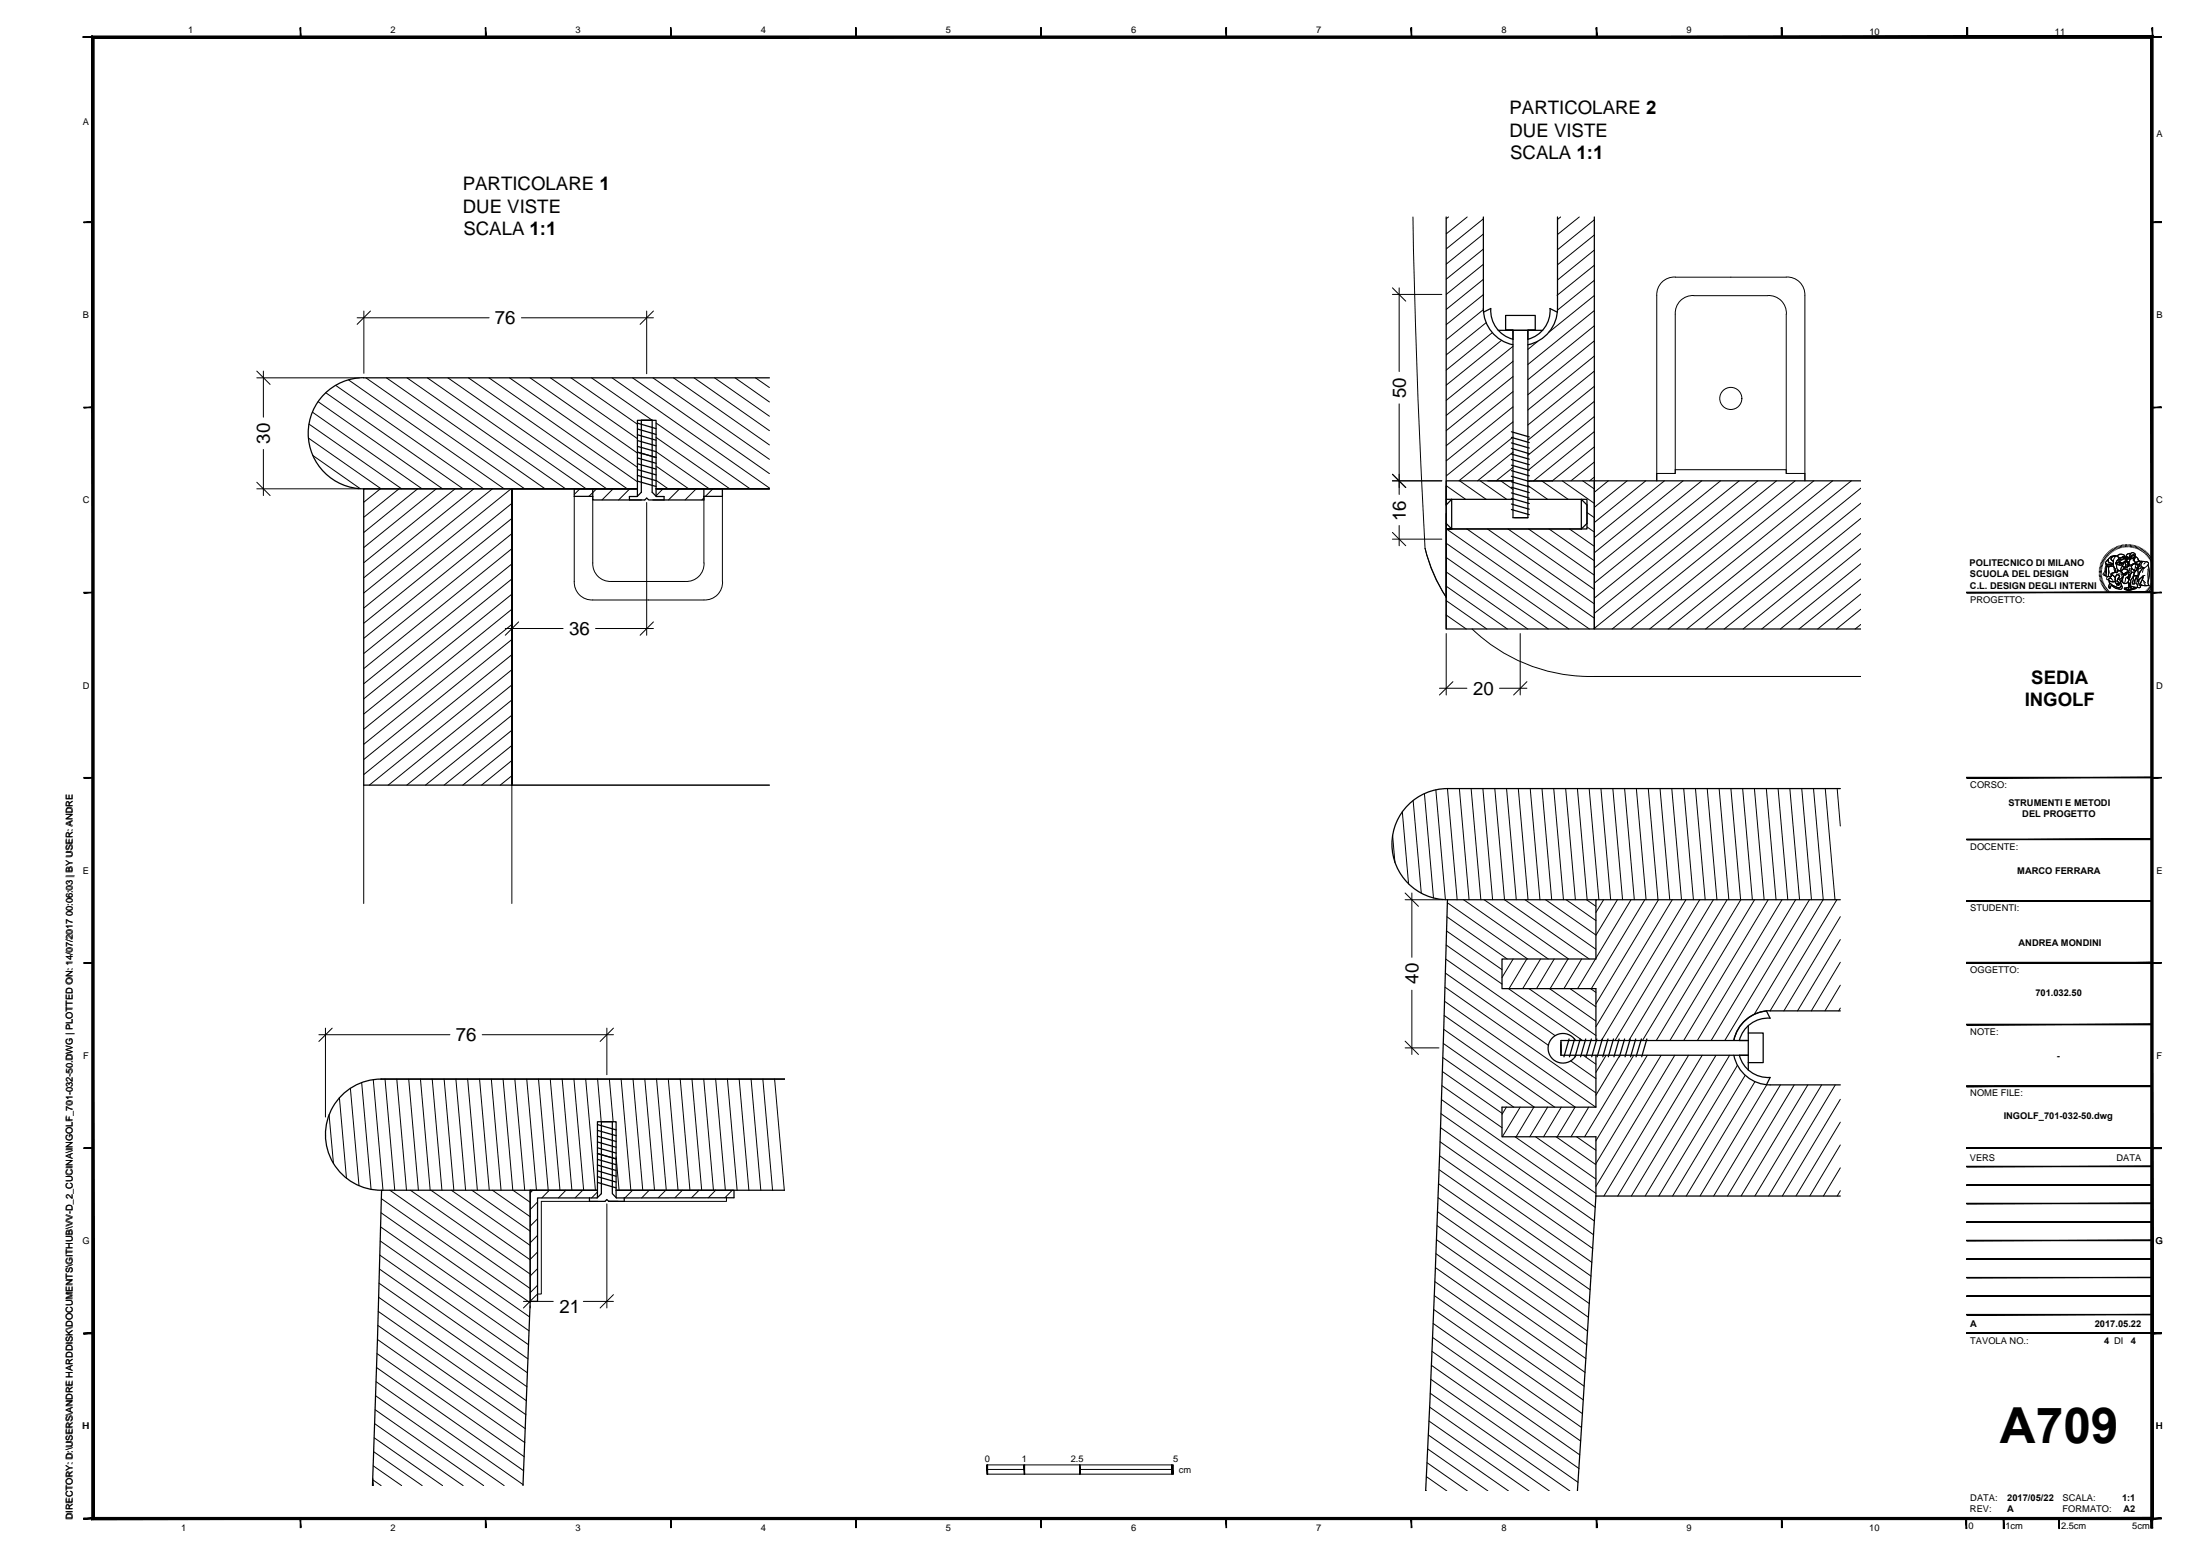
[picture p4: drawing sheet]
<svg xmlns="http://www.w3.org/2000/svg" width="594mm" height="420mm" viewBox="0 0 594 420" stroke-linecap="round" stroke-linejoin="round" font-family="sans-serif">
<!-- layer: IF-FURN -->
<g fill="none" stroke="#000" stroke-width=".34">
<path d="M390.5 58.6v111.2M400.6 58.6v24.7a10 10 0 0 0 8 9.8M420.6 58.6v24.7a10 10 0 0 1-8 9.8M430.5 58.6v71.2M400.6 84.3l2-1a8 8 0 0 0 6 8.3M404.6 89.2h4M406.6 89.2v-4h8v4h-8h2M406.6 89.2h8h-2v50.6h-4v-50.6zM408.6 89.2v2.5M416.6 89.2h-4v2.5M420.5 84.3l-1.9-1a8 8 0 0 1-6 8.3M172.1 117.4l5.1 1.5"/>
<path d="M172.1 119l5.1 1.4M172.1 115.8l5.1 1.5M172.1 114.3l5.1 1.4M173.2 113.5h2.9v19.4l1.1 1.2h2.1v.9h-4.1l-.6-.5-.5 .5h-4.1v-.9h2l1.2-1.2zM207.8 102h-109.6a15 15 0 0 0-15 15 15 15 0 0 0 15 15h73.9M408.1 118.1l4.9 1.4M408.1 119.6l4.9 1.4M408.1 116.6l4.9 1.4M138.2 132v80M160.1 134v1h13.1M160.1 132v2M172.1 132h-17v2h5"/>
<path d="M172.1 132h-73.9v80h40M172.1 134v-20.5h5.1v20.5M172.1 129.9l5.1 1.5M172.1 125.2l5.1 1.5M172.1 122.1l5.1 1.4M172.1 128.4l5.1 1.4M172.1 126.8l5.1 1.4M172.1 123.7l5.1 1.4M172.1 120.5l5.1 1.5M177.2 132h30.6M190.1 132v3h-13.8M195.1 132v2h-5"/>
<path d="M390.5 134.8h1.5M408.1 134.6l4.9 1.4M408.1 136.1l4.9 1.4M408.1 137.6l4.9 1.4M408.1 130.1l4.9 1.4M408.1 133.1l4.9 1.4M408.1 131.6l4.9 1.4M408.1 124.1l4.9 1.4M408.1 125.6l4.9 1.4M408.1 127.1l4.9 1.4M408.1 128.6l4.9 1.4M408.1 122.6l4.9 1.4"/>
<path d="M408.1 121.1l4.9 1.4M408.6 129.8h-18.1v31.5M427 134.8h1.5v8h-37.9h1.4M430.5 129.8v40h-40v-31.1M430.5 129.8l-17.9 .1M502.5 129.8h-72v40h72M138.2 212v-80v80M497 212.9h-106.1a15 15 0 0 0-15 15 15 15 0 0 0 15 15.1M390.9 243l-2.1 67.7-2.7 67.8-1.1 24.1M390.9 243h40.1M497 243h-66v16h-25.4v8h25.4v14M472.1 278.9h4v8h-4"/>
<path d="M472.1 276.9v12.1M477 273l1 2M478 273h19M478 274.9a8 8 0 0 0-8.3 6M478 272.9a10 10 0 0 0-9.8 8 10 10 0 0 1 8.9-7.9M211.9 291.4h-109a15 15 0 0 0-15 15.1 15 15 0 0 0 15.2 14.9M421.5 282.1v2M423.7 280.5l-1.4 4.9M425.2 280.5l-1.4 4.9M425.4 280.9a4 4 0 0 0-6.1-.8 4 4 0 0 0 .3 6.1 4 4 0 0 0 6-1.3M426.7 280.5l-1.4 4.9M428.2 280.5l-1.4 4.9"/>
<path d="M429.7 280.5l-1.4 4.9M431 284.9v14.1h-25.4v8h25.4v16M431.2 280.5l-1.4 4.9M432.7 280.5l-1.4 4.9M434.2 280.5l-1.4 4.9M435.7 280.5l-1.4 4.9M437.2 280.5l-1.4 4.9M438.7 280.5l-1.4 4.9M440.2 280.5l-1.4 4.9M441.7 280.5l-1.4 4.9M443.2 280.5l-1.4 4.9M444.7 280.5l-1.4 4.9"/>
<path d="M468.2 284.9a10 10 0 0 0 9.8 8M469.7 284.9a8 8 0 0 0 8.3 6M472.1 281h-50.6v3.9h50.6M478 292.9h19M478 291l-1 1.9M161.3 319.3l5.1 1.5M161.3 314.6l5.1 1.5M161.3 316.1l5.1 1.5M161.3 317.7l5.1 1.5M161.3 313.1l5.1 1.4M161.3 311.5l5.1 1.4M161.3 306.8l5.1 1.4"/>
<path d="M161.3 309.9l5.1 1.5M161.3 308.4l5.1 1.4M161.3 305.2l5.1 1.5M161.3 303.7l5.1 1.4M143.2 321.4h18.1h-58.3l-2.4 79.8M143.2 321.4v30h2v-27.9h14M143.2 321.4v30l-2 49.8M159.2 323.5h2l1.2-1.2v-19.4h3v19.4l1.1 1.2h2.1M159.2 323.5v.9h4.2l.5-.5 .5 .5M161.3 323.4v-20.5h5.1v20.5M164.4 324.4h2.5M166.4 321.4h45.5"/>
<path d="M168.6 323.5v.9h-4.2M193.2 321.4h5v2l-29.6 .1M431 323l-5 79.6M431 323h66"/>
</g>
<!-- layer: IF-DETL -->
<g fill="none" stroke="#000" stroke-width=".27">
<path d="M391.2 58.6l-.7 .5M396.2 58.6l-5.7 4.6M400.6 59.1l-10.1 8.1M421.4 58.6l-.8 .7M426.5 58.6l-5.9 4.7M430.5 59.4l-9.9 8M400.6 75.4l-10.1 8.2M400.6 71.4l-10.1 8.1M400.6 67.3l-10.1 8.1M400.6 63.2l-10.1 8.1M400.6 79.5l-10.1 8.2M430.5 79.8l-12.3 9.9"/>
<path d="M430.5 75.7l-10 8.1M430.5 71.6l-10 8.2M430.5 67.5l-9.9 8.1M430.5 63.5l-9.9 8M400.6 83.6l-10.1 8.1M401.3 87.1l-10.8 8.7M403 89.8l-12.5 10.1M405.5 91.9l-15 12.1M408.6 97.6l-18.1 14.6M408.6 93.5l-18.1 14.6M415.2 92.2l-2.6 2.2M430.5 96.1l-17.9 14.6"/>
<path d="M430.5 92l-17.9 14.6M430.5 88l-17.9 14.5M430.5 83.9l-17.9 14.5M83.3 118.3l19.6 13.7M83.4 114.5l25.1 17.5M84.4 111.3l29.6 20.7M85.9 108.5l33.6 23.5M88 106l37.1 26M90.6 104.1l40 27.9M94.1 102.6l42 29.4M98.8 102l42.9 30M104.4 102l42.8 30"/>
<path d="M109.9 102l42.8 30M115.4 102l42.9 30M120.9 102l42.9 30M126.5 102l42.9 30M132 102l40.1 28.1M137.6 102l34.5 24.2M143.1 102l29 20.3M148.6 102l23.5 16.4M154.2 102l17.9 12.6M159.7 102l16.4 11.5M165.3 102l42.5 29.8M170.8 102l37 25.9"/>
<path d="M176.3 102l31.5 22M177.2 118.1l19.9 13.9M177.2 114.2l25.4 17.8M181.9 102l25.9 18.1M187.4 102l20.4 14.3M193 102l14.8 10.4M198.5 102l9.3 6.5M204 102l3.8 2.6M408.6 118l-14.6 11.8M408.6 113.9l-18.1 14.6M408.6 109.9l-18.1 14.6M408.6 105.7l-18.1 14.7"/>
<path d="M408.6 101.7l-18.1 14.6M430.5 116.5l-16.4 13.3M430.5 112.5l-17.9 14.5M430.5 108.4l-17.9 14.5M430.5 104.3l-17.9 14.6M430.5 100.2l-17.9 14.6M84.5 123l12.8 9M102.7 132l-4.5 3.6M107.7 132l-9.5 7.7M112.8 132l-14.6 11.8M117.8 132l-19.6 15.9M122.9 132l-24.7 20"/>
<path d="M127.9 132l-29.7 24M133 132l-34.8 28.1M138 132l-39.8 32.2M138.2 140l-40 32.4M138.2 135.9l-40 32.4M156.6 132l-1.5 1.5M161.1 132l-2.1 2M165.6 132l-3 3M170.1 132l-3.1 3M177.2 129.7l3.2 2.3M177.2 125.9l8.8 6.1M177.2 122l14.3 10"/>
<path d="M179 132l-1.9 1.9M183.5 132l-3 3M188 132l-3 3M190.1 134.5l-.6 .5M192.5 132l-2 2M195.1 133.9l-.1 .1M390.5 131.1l5.3 3.7M394.2 129.8l7.1 5M399.7 129.8l7.2 5M405.3 129.8l3.3 2.4M408.6 126.2l-4.6 3.6M408.6 122.1l-9.6 7.7"/>
<path d="M412.6 131.1l5.3 3.7M416.3 129.8l7.2 5M421.9 129.8l8.6 6.1M427.4 129.8l3.1 2.2M428.5 138.4l2 1.4M430.5 128.8l-1.2 1M430.5 124.8l-6.3 5M430.5 120.7l-11.3 9.1M434.3 129.8l-3.8 3.1M439.4 129.8l-8.9 7.2M444.4 129.8l-13.9 11.3M449.5 129.8l-19 15.4"/>
<path d="M454.5 129.8l-24 19.5M459.5 129.8l-29 23.5M464.6 129.8l-34.1 27.6M469.6 129.8l-39.1 31.7M474.7 129.8l-44.2 35.8M479.7 129.8l-49.2 39.9M484.8 129.8l-49.4 40M489.8 129.8l-49.4 40M494.9 129.8l-49.4 40M499.9 129.8l-49.4 40M502.5 140l-36.9 29.8M502.5 135.9l-41.9 33.9"/>
<path d="M502.5 131.8l-47 38M138.2 156.3l-40 32.4M138.2 152.3l-40 32.4M138.2 148.2l-40 32.4M138.2 144.1l-40 32.4M390.5 158.3l16.5 11.5M390.5 154.4l22 15.4M390.5 150.5l27.6 19.3M390.5 146.7l33.1 23.1M390.5 142.8l38.7 27M396.1 142.8l34.4 24.1M401.7 142.8l28.8 20.3"/>
<path d="M407.2 142.8l23.3 16.4M412.7 142.8l17.8 12.5M418.3 142.8l12.2 8.6M423.8 142.8l6.7 4.7M428.5 142.3l2 1.4M502.5 156.3l-16.7 13.5M502.5 152.2l-21.7 17.6M502.5 148.2l-26.8 21.6M502.5 144.1l-31.8 25.7M138.2 176.8l-40 32.4M138.2 172.7l-40 32.4M138.2 168.6l-40 32.4"/>
<path d="M138.2 164.5l-40 32.4M138.2 160.4l-40 32.4M390.5 166.1l5.4 3.7M390.5 162.2l11 7.6M502.5 168.6l-1.5 1.2M502.5 164.5l-6.6 5.3M502.5 160.4l-11.6 9.4M138.2 197.2l-18.3 14.8M138.2 193.1l-23.3 18.9M138.2 189l-28.3 23M138.2 185l-33.4 27M138.2 180.8l-38.5 31.2"/>
<path d="M138.2 209.5l-3.1 2.5M138.2 205.4l-8.2 6.6M138.2 201.3l-13.2 10.7M378.7 219.2l1.7 19.5M381.6 216.1l2.2 25.1M384.6 214.3l2.5 28.2M387.7 213.3l2.6 29.7M390.9 212.9l2.6 30.1M394.1 212.9l2.6 30.1M397.3 212.9l2.6 30.1M400.4 212.9l2.7 30.1M403.6 212.9l2.7 30.1 22.8 16"/>
<path d="M406.8 212.9l2.6 30.1M410 212.9l2.6 30.1M413.2 212.9l2.6 30.1M416.4 212.9l2.6 30.1M419.6 212.9l2.6 30.1M422.8 212.9l2.6 30.1M426 212.9l2.6 30.1M429.1 212.9l2.7 30.1M432.3 212.9l2.6 30.1M435.5 212.9l2.6 30.1M438.7 212.9l2.6 30.1M441.9 212.9l2.6 30.1"/>
<path d="M445.1 212.9l2.6 30.1M448.3 212.9l2.6 30.1M451.4 212.9l2.7 30.1M454.7 212.9l2.6 30.1M457.8 212.9l2.7 30.1M461 212.9l2.6 30.1M464.2 212.9l2.7 30.1M467.4 212.9l2.6 30.1M470.6 212.9l2.6 30.1M473.8 212.9l2.6 30.1M477 212.9l2.6 30.1M480.1 212.9l2.7 30.1"/>
<path d="M483.3 212.9l2.6 30.1M486.5 212.9l2.7 30.1M489.7 212.9l2.6 30.1M492.9 212.9l2.6 30.1M496.1 212.9l.9 10.2M376 225.5l.7 7.4M390.4 259l29.5 20.7M390.5 255.2l15.1 10.5M390.6 251.4l15 10.4M390.7 247.6l16.3 11.4M390.8 243.8l21.7 15.2M395.2 243l22.9 16"/>
<path d="M400.8 243l22.8 16M408.6 259l-3 4.9M411.8 243l19.2 13.3M412.3 259l-4.8 8M416 259l-4.8 8M417.4 243l13.6 9.5M419.7 259l-4.8 8M422.9 243l8.1 5.6M423.4 259l-4.8 8M427.1 259l-4.8 8M428.4 243l2.6 1.7M430.8 259l-4.8 8"/>
<path d="M433 243l-2 3.4M436.8 243l-5.8 9.6M440.4 243l-9.4 15.7M444.2 243l-14.5 24M447.8 243l-16.8 28.1M451.6 243l-20.6 34.2M455.3 243l-22.9 38M459 243l-22.9 38M462.7 243l-22.9 38M466.4 243l-22.9 38M470.1 243l-22.8 38M473.8 243l-22.9 38"/>
<path d="M477.5 243l-22.8 38M481.2 243l-22.9 38M484.9 243l-22.8 38M488.6 243l-22.8 38M492.3 243l-18.6 30.9M496 243l-18 30M497 259.8l-7.9 13.2M497 253.7l-11.6 19.3M497 247.5l-15.3 25.5M389.9 278l29.9 21M390 274.2l35.4 24.8M390.1 270.4l40.8 28.6"/>
<path d="M390.2 266.6l40.8 28.5M390.3 262.8l27.8 19.4M407.3 267l20.1 14M412.9 267l18.1 12.6M418.4 267l12.6 8.7M424 267l7 4.9M429.5 267l1.5 1M497 272.2l-.5 .8M497 266l-4.2 7M91.7 296.4l1.9 21.8M94.6 293.9l2.3 26.3M97.7 292.3l2.5 28.9"/>
<path d="M100.8 291.5l2.6 29.9M104 291.4l2.6 30M107.1 291.4l2.7 30M110.4 291.4l2.6 30M113.5 291.4l2.7 30M116.7 291.4l2.6 30M119.9 291.4l2.7 30M123.1 291.4l2.6 30M126.3 291.4l2.6 30M129.5 291.4l2.6 30M132.7 291.4l2.6 30M135.8 291.4l2.7 30"/>
<path d="M139 291.4l2.7 30M142.2 291.4l2.7 30M145.4 291.4l2.6 30M148.6 291.4l2.6 30M151.8 291.4l2.6 30M155 291.4l2.6 30M158.2 291.4l2.6 30M161.4 291.4l.9 11.5M164.5 291.4l1.1 11.5M167.7 291.4l2.6 30M170.9 291.4l2.7 30M174.1 291.4l2.6 30"/>
<path d="M177.3 291.4l2.6 30M180.5 291.4l2.6 30M183.7 291.4l2.6 30M186.9 291.4l2.6 30M190 291.4l2.7 30M193.3 291.4l2.6 30M196.4 291.4l2.7 30M199.6 291.4l2.6 30M202.8 291.4l2.6 30M206 291.4l2.6 30M209.2 291.4l2.6 30M389.3 296.9l41.5 29.1"/>
<path d="M389.4 293.2l16.2 11.3M389.5 289.3l16.1 11.3M389.6 285.6l19.2 13.4M389.8 281.8l24.5 17.2M406.8 299l-1.2 1.9M410.5 299l-4.8 8M414.2 299l-4.8 8M417.9 299l-4.8 8M421.6 299l-4.8 8M424.1 286.5l6.9 4.8M425.3 299l-4.8 8M427.5 284.9l3.5 2.5"/>
<path d="M429 299l-4.8 8M433.7 284.9l-2.7 4.7M437.4 284.9l-6.4 10.8M441.2 284.9l-13.3 22.1M444.8 284.9l-13.8 23.2M448.6 284.9l-17.6 29.3M452.2 284.9l-21.2 35.5M456 284.9l-22.9 38.1M459.7 284.9l-22.9 38.1M463.4 284.9l-22.9 38.1M467.1 284.9l-22.9 38.1M469.1 287.7l-21.2 35.3"/>
<path d="M471.3 290.4l-19.6 32.6M473.9 292.1l-18.6 30.9M477.1 292.9l-18 30.1M480.8 292.9l-18.1 30.1M484.5 292.9l-18 30.1M488.2 292.9l-18 30.1M491.9 292.9l-18 30.1M495.6 292.9l-18 30.1M497 296.8l-15.7 26.2M88.9 301l1.1 13.2M166.4 312.4l.8 9M388.5 319.7l40.9 28.6"/>
<path d="M388.6 315.8l41 28.8M388.7 312.1l41.2 28.8M388.9 308.3l41.2 28.8M389 304.5l41.3 28.9M389.1 300.7l41.4 29M409.1 307l21.9 15.2M414.7 307l16.3 11.4M420.2 307l10.8 7.5M425.7 307l5.3 3.6M497 315.3l-4.6 7.7M497 309.2l-8.3 13.8M497 303l-12 20"/>
<path d="M102.6 338.9l40 28M102.7 335.1l40 28M102.8 331.3l40.1 28.1M102.9 327.5l40.1 28.1M103 323.7l40.2 28.1M105.3 321.4l37.9 26.5M110.8 321.4l32.4 22.6M116.4 321.4l26.8 18.8M121.9 321.4l21.3 14.9M127.4 321.4l15.8 11M133 321.4l10.2 7.1M138.5 321.4l4.7 3.3"/>
<path d="M143.8 321.4l-.6 .7M145.2 324.6l-2 2M145.2 329.1l-2 2M145.2 333.6l-2 2M145.2 338.1l-2 2M148.3 321.4l-2 2.1M152.8 321.4l-2 2.1M157.4 321.4l-2.1 2.1M161.3 321.9l-1.5 1.6M170.8 321.4l-2.1 2.1M175.3 321.4l-2 2.1M179.8 321.4l-2 2"/>
<path d="M184.3 321.4l-2.1 2M188.8 321.4l-2.1 2M193.3 321.4l-2 2M197.7 321.4l-2 2M387.8 338.5l40.4 28.4M387.9 334.8l40.6 28.3M388.1 331l40.6 28.5M388.2 327.2l40.8 28.5M388.4 323.4l40.8 28.6M497 321.5l-.9 1.5M102 357.9l39.9 27.9M102.2 354.1l39.8 27.9"/>
<path d="M102.3 350.3l39.9 27.9M102.4 346.5l39.9 28M102.5 342.7l40 28M145.2 342.6l-2 2M145.2 347l-2 2M387 357.4l40.1 28M387.2 353.6l40.1 28.1M387.3 349.8l40.2 28.2M387.5 346.1l40.3 28.2M387.6 342.3l40.4 28.3M101.4 376.9l34.7 24.3M101.6 373.1l39.7 27.8"/>
<path d="M101.7 369.3l39.7 27.8M101.8 365.5l39.8 27.9M101.9 361.7l39.8 27.9M386 379.9l32.4 22.7M386.2 376.2l37.7 26.4M386.4 372.4l39.7 27.9M386.5 368.7l39.9 27.8M386.7 364.9l39.9 28M386.8 361.1l40 28M100.7 399.2l.1 2M100.7 399.6l2.2 1.6M100.8 395.8l7.7 5.4"/>
<path d="M100.9 392l13.1 9.2M101 388.2l18.5 13M101.2 384.4l23.9 16.8M101.3 380.7l29.3 20.5M385.2 398.7l5.5 3.9M385.4 395l10.8 7.6M385.5 391.2l16.3 11.4M385.7 387.5l21.6 15.1M385.9 383.7l27 18.9M385 402.5l.2 .1"/>
</g>
<!-- layer: Layer1 -->
<g fill="none" stroke="#000" stroke-width=".27">
<path d="M381.6 58.6a2333.3 2333.3 0 0 0 3.2 89.5 45.1 45.1 0 0 0 5.7 13.2 38.8 38.8 0 0 1-5.7-13.2M447.4 79.8v50M452.4 74.8h29.9M452.4 74.8a4.8 4.8 0 0 0-5 5M457.4 79.8h20M457.4 79.8a4.8 4.8 0 0 0-5 5M477.4 79.8a4.8 4.8 0 0 1 5 5M482.4 74.8a4.8 4.8 0 0 1 5 5M487.4 79.8v50M452.4 84.8v43M482.3 84.8v43M155.1 134v23"/>
<path d="M160.1 134v18M190.1 134v18M195.1 134v23M447.4 127.8h5v-1h29.9v1M482.3 127.8h5.1M155.1 157a4.8 4.8 0 0 0 5 5h30a4.8 4.8 0 0 0 5-5M160.1 152a4.8 4.8 0 0 0 5 5h20a4.8 4.8 0 0 0 5-5M397.5 169.9a46 46 0 0 0 31 12.8h74M98.2 212v32M207.8 212h-69.6v32M161.4 324.4h-15.2v25h-1M196.2 323.4v1h-31.8"/>
<circle cx="467.4" cy="107.6" r="2.98"/>
</g>
<!-- layer: A-ELEV-MBE -->
<path d="M390.5 131.4v5l1.5-1.6M392 134.8v8M392 134.8h16.6M401.8 129.8h6.8M412.6 134.8h14.4v8M419.3 129.8l-6.7 .1M427 134.8l1.5 1.6v5l-1.5 1.4M390.5 141.4l1.5 1.4M392 142.8h35" fill="none" stroke="#000" stroke-width=".34"/>
<!-- layer: G-ANNO-LOGO -->
<g fill="none" stroke="#000" stroke-width=".27">
<path d="M566.8 153.9l.7 .1M566.8 154.3h.7M566.8 154.6h.7M566.9 153.6l.7 .1M567 153.2l.6 .2M567.1 152.9l.6 .1M567.1 152.5l.7 .2M567.2 152.2l.7 .2M567.4 151.8l.6 .3M567.5 151.5l.6 .3M567.5 155h-.7M567.5 155.3l-.7 .1"/>
<path d="M567.6 155.6l-.7 .1M567.6 156l-.6 .1M567.6 151.2l.6 .3M567.7 156.3l-.7 .1M567.8 156.6l-.7 .2M567.8 150.9l.6 .3M567.9 156.9l-.7 .2M568 150.6l.6 .4M568 157.2l-.6 .2M568.1 157.5l-.6 .3M568.2 150.3l.5 .4M568.2 157.8l-.6 .3"/>
<path d="M568.4 158.1l-.6 .3M568.4 150l.6 .4M568.5 158.4l-.5 .3M568.6 149.7l.6 .5M568.7 152.3l1.4 .3 .6-.4v.2a.3 .3 0 0 1 0 .5 .3 .3 0 0 1-.5 0h-.4a.84 .84 0 0 1-1.1-.5zM568.7 152.3l.1 .4M568.7 158.6l-.5 .4M568.9 149.5l.5 .4M568.9 152.8l-.3 .6-.1 1.2-.3 .8 .3 .1M568.9 158.9l-.5 .4M569 151.3l.3-.3v.3a.96 .96 0 0 0 1 .8l.3 .2-.5 .3-1.1-.2a.49 .49 0 0 1-.5-.4 .49 .49 0 0 1 .4-.6zM569.1 152.8l.5 .1-.2 .5-.1 2.3-.8-.3 .3-.8v-1.1z"/>
<path d="M569.1 152.8l-.3 .6v1.3l-.3 .8 .8 .2M569.1 149.2l.5 .5M569.1 159.1l-.5 .5M569.3 159.4l-.5 .5M569.4 150.9l.6-.6 1.4-.2a.94 .94 0 0 0-1.3 1l.6 .4v.7l-.5-.1a.75 .75 0 0 1-.9-.8zM569.4 156.4l.5 .6 1 .1 .3-.2M569.4 149l.4 .5M569.5 156.8l1 .3 .7-.2 .1 .6 .3 .2-.1 .2 .3-.2 .3 .4-.2-.5 .3 .3-.1-.4 .4 .1-.8-.6 .3-.7 .3 .1 .4 1a.77 .77 0 0 1 0 .9 .77 .77 0 0 1-.9 .3l-1.7-.8-.5-.6zM569.5 156.8l.1 .8a.86 .86 0 0 0 0 1.2l.3-.1-.1-.1a.56 .56 0 0 1 .5-.5 .56 .56 0 0 1 .6 .5l.7 .4a1.04 1.04 0 0 0 1.5-.2l-.2-.7M569.6 159.6l-.5 .5M569.6 152.9h.4a.48 .48 0 0 1 .8 .2l.5 1v.4l-.6 .2a.46 .46 0 0 0-.6 .1 .46 .46 0 0 0 .1 .6l-.2 .3a.48 .48 0 0 1-.6-.1 .48 .48 0 0 1 0-.5v-1.7zM569.6 152.9l-.2 .5v2.3"/>
<path d="M569.7 157.4l.8 .7 1.3 .6 .7-.1 .4-.6a.66 .66 0 0 1 0 1 .66 .66 0 0 1-.9 0l-.7-.2a1.38 1.38 0 0 0-1.3-.6l-.3 .3 .2 .2-.3 .1a.86 .86 0 0 1 0-1.2zM569.7 157.4l.8 .7 1.8 .8M569.7 148.7l.4 .6M569.8 159.9l-.5 .5M569.9 155.9a.51 .51 0 0 0-.8-.2 .51 .51 0 0 0 .1 .8 .69 .69 0 0 1 .6-.3 .69 .69 0 0 1 .6 .4l.2 .1M569.9 148.5l.5 .6M570.1 154.9l1.2-.4 .4 .1 .2-.5 .8 .1 .3 .4a.99 .99 0 0 1 .2 1.3 .99 .99 0 0 1-1.2 .4l.1-.3a.45 .45 0 0 0 .1-.7 .45 .45 0 0 0-.7 .1l-.3 .6-.7-.7-.3 .1zM570.1 155.5l.5-.1a.91 .91 0 0 1 .6 1.1l-.1 .5-.9 .1a.71 .71 0 0 1-.8-.8l.6-.1-.1-.3zM570.2 150.5a.97 .97 0 0 1 1.1-.4 .97 .97 0 0 1 .8 .8l-.2 .4a1.05 1.05 0 0 0-.4 1.4 1.11 1.11 0 0 0 .7 1.4l-.4 .1-.1 .4a.37 .37 0 0 1-.4-.2 .37 .37 0 0 1 0-.4l-.5-1-.1-1.4a.71 .71 0 0 1-.5-1.1zM570.2 148.3l.4 .6M570.4 155.2l.8 .7M570.5 155.3l-.6 .5 .1 .4"/>
<path d="M570.5 148.1l.4 .6M570.7 152.8h-1.6a.66 .66 0 0 0-.6 .3 .66 .66 0 0 0 0 .7l-.1 .5-.5 .7 .3 .3M570.9 153.2l.2 1.4M570.9 148l.3 .5M571.1 150.5l-.4 .6v1.4l.6 1.5a.37 .37 0 0 0 0 .4 .37 .37 0 0 0 .4 .2l.1-.4 .4-.1a1.02 1.02 0 0 1-.7-1.4 1.26 1.26 0 0 1 .5-1.7 .91 .91 0 0 0-.4-.8 .91 .91 0 0 0-.9-.1l-.7 .2-.6 .6-.1 .4a.96 .96 0 0 0 .9 .8l.4 .2-.5 .3-1.1-.2a.49 .49 0 0 1-.5-.4 .49 .49 0 0 1 .4-.6l.4-.4M571.2 147.8l.3 .6M571.3 154.5l-.6 .2a.46 .46 0 0 0-.6 .1 .46 .46 0 0 0 .1 .6M571.4 150.1a.99 .99 0 0 0-1.3 1l.6 .4M571.5 147.6l.3 .7M571.6 155.2a.47 .47 0 0 1 .7 .2 .47 .47 0 0 1-.2 .6l-.4 1 .8 .7-.4-.2 .1 .4-.3-.3 .1 .5-.2-.4-.3 .2 .1-.2-.4-.6 .1-1.4zM571.6 151.5l.9-.5a.61 .61 0 0 1-.7 .8l-.5 .3zM571.6 155.2a.47 .47 0 0 1 .7 .2 .47 .47 0 0 1-.2 .6l-.4 1 .8 .7-.4-.2 .1 .5-.3-.4 .1 .5-.2-.4-.3 .2 .1-.2-.4-.6v-.9z"/>
<path d="M571.6 152l.8-.3 .2 .2-.3 .1v.4l.1 .1a.58 .58 0 0 1-.8-.5zM571.6 152a.58 .58 0 0 0 .8 .5M571.8 150.2l.1-.2a1.12 1.12 0 0 1 1.9 .5l-.6-.3-.4 .5-.7-.2M571.8 150l.6-.4h.6l.7 .4a.24 .24 0 0 1 .1 .3 .24 .24 0 0 1-.2 .2l-.4-.3v.3l-.8 .2-.6-.5zM571.8 147.5l.3 .6M572.1 150.5l.6 .2 .5-.5 .4 .3-.2 .5-.4 .3-.5-.3-.5 .2zM572.2 147.4l.1 .6M572.3 154.1l.6 .2M572.3 152h.9l-.2 .1a.39 .39 0 0 1-.5 .6 .39 .39 0 0 1-.2-.7zM572.3 156.4l.4 1a.8 .8 0 0 1 0 .9 .8 .8 0 0 1-.9 .4M572.4 151.7l.2 .2M572.5 151.4l-.1 .2-1.1 .5"/>
<path d="M572.5 155l-.8 .2M572.5 147.3l.2 .7M572.6 151.1l-.4 .5M572.6 154.6l.8 .5M572.8 152a.34 .34 0 0 0-.4 .3 .34 .34 0 0 0 .3 .3 .34 .34 0 0 0 .3-.3v-.2l.2-.1-.6 .1M572.8 155.1a.71 .71 0 0 1 .1 .9 .71 .71 0 0 1-.9 .3M572.9 154.3v-.2a1.06 1.06 0 0 1 1.6-.1v.1a.25 .25 0 0 1 .1 .4 .25 .25 0 0 1-.3 0l-1 .4 .4 .4 .6-.2 .2-.5 .2-.1-.2-.6-1.1-.3-.5 .7-.2-.1v-.4l.5-.9 .2 .2h1.1l.2-.3a.25 .25 0 0 0 .3-.1 .25 .25 0 0 0-.1-.3l.7 .2-.1 .4a.82 .82 0 0 1-.1 1.1l.2 .7-.3 .4-.5 .2-.1 .5-.4 .1 .5 .1v.4l.2-.2-.1 .3a.93 .93 0 0 1-1.2 1l-.9-.7 .4-.6 .2-1.1M572.9 156.9l.8 .7M572.9 147.2l.1 .7M572.9 154.3v.1a.99 .99 0 0 1 0 1.6M573 151l.1 .1M573.1 153.8l.3-.2 .8 .2a.56 .56 0 0 1 .4 .8l-.3-.1-.5 .3a.38 .38 0 0 1-.5 .2 .38 .38 0 0 1-.2-.4 .45 .45 0 0 1 0-.8z"/>
<path d="M573.2 152.9l-.5 .6v.7M573.2 150.6l.1 .1M573.2 156.3v.9M573.2 147.1l.1 .7M573.2 150.7h.1M573.3 154.9l.7-.3a.25 .25 0 0 1 .4-.1 .25 .25 0 0 1-.1 .4l-.4 .4-.5-.1zM573.3 155.7l-.3 1-.4 .4M573.5 150.8l.8-.1a.26 .26 0 0 1 .2 .3 .26 .26 0 0 1-.4 .1zM573.5 147.1l.1 .6M573.6 150.5l-.2 .5-.4 .3-.5-.3-.5 .2M573.6 151.6l.9-.1 .4 .9a.23 .23 0 0 1 .1 .3 .23 .23 0 0 1-.3 .1 .23 .23 0 0 1-.1-.3l.2-.1-.2-.6a.45 .45 0 0 0-.7-.2 .45 .45 0 0 0 0 .7l.1 .1a.51 .51 0 0 1-.1 .8 .51 .51 0 0 1-.8-.4zM573.7 158.8l1.9-.4 1.2 .2-2 .6z"/>
<path d="M573.7 158.8l1.1 .4v.3l-1.1-.4zM573.9 151.6l.6 .1 .2 .4a.66 .66 0 0 1 0 .7 .66 .66 0 0 1-.7 .3zM573.9 147l.1 .7M574 150.6l.1-.3h.3l.4 .4-.2 .3M574 150.4l.3-.2 .4 .3 .1 .3-.3 .2-.1-.4-.4 .1zM574 156l-.3 1.6 1-.2M574 155.1v.1M574 154.7l.2 .1M574.1 155l.1 .1M574.1 154.8v.1M574.2 151.8h.1M574.3 151.8l-.3 .1"/>
<path d="M574.3 147v.7M574.3 150.7l-.8 .1h.3a.39 .39 0 0 0 .4 .3 .39 .39 0 0 0 .3-.3l-.2-.2 .1 .2M574.4 155.8l.3 .1 .1-.5 .5-.2-.5 1.3v-.4l-.3 .1zM574.4 153.1v.7M574.5 154.6l-.2 .2a.48 .48 0 0 1-.3 .4 .48 .48 0 0 1-.6-.2M574.5 151.7l.2 .2-.1 .2M574.6 151.8a.45 .45 0 0 0-.7-.2 .45 .45 0 0 0 0 .7 .48 .48 0 0 1 .1 .7 .48 .48 0 0 1-.7 0 .48 .48 0 0 1 .1-.7l.1-.6 .7-.3 .5 .3 .3 .6a.26 .26 0 0 1 0 .4 .26 .26 0 0 1-.4 0v-.1M574.6 147v.7M574.7 152.1l-.2 .1M574.7 152a.42 .42 0 0 1-.1 .6 .42 .42 0 0 1-.6-.1v-.1M574.7 152.8l-.7 .3M574.8 159.2l2-.6v.3l-2 .6z"/>
<path d="M574.8 159.2v.3M574.8 150.9l.2-.1 .1 .4-.3 .8M574.8 155.4h.1M574.8 156v.5l.2-.2M574.8 155.7v.3l.2-.3M574.9 152.4l-.1-.4a1.02 1.02 0 0 0 .1-1.2l-.6-.5a.7 .7 0 0 1 .2-.7 .7 .7 0 0 1 .8 0l-.2 .6 .1 .8h.2v-.5l.2 .3 .6-.1-.1 .6 .1 .1 .1-.2v.2a.39 .39 0 0 1 .3 .4 .39 .39 0 0 1-.2 .3l-.8 .5M574.9 150.4l.1 .4M575 147l-.1 .7M575 153.4l-.1 1.4M575 152.7l.5 .2M575.1 157.5l.2-.1 .1 1.1-.3-.6-.3 .7zM575.2 154.6l-.4 .3v.5"/>
<path d="M575.3 155.2l-.5 .2-.1 .5-.4 .1 .5 .1M575.3 153.5l-.5 .8M575.4 149.5h-.5a.67 .67 0 0 0-.7 .7M575.4 147.1l-.1 .6M575.4 149.4l.7-.1 .5 .5-.1 .9-.3 .7v-.7l.2-.5a.47 .47 0 0 0-.4-.4 .47 .47 0 0 0-.5 .4l-.1 .8h-.2l-.1-.8zM575.4 150.5l.2 .3 .6-.1M575.4 149.4l.7-.1 .5 .5-.2 1.3-.2 .3v-.7l.2-.5a.45 .45 0 0 0-.4-.4 .45 .45 0 0 0-.5 .3l-.1 .9h-.2l-.1-.8zM575.6 152.6l.1-.1a1.49 1.49 0 0 1 1.9 .2l-.1 .5a1.2 1.2 0 0 1-1.3 .9l-.6-.8zM575.6 150l.2-.1a.37 .37 0 0 1 .5 0 .37 .37 0 0 1 .1 .4l-.2 .4a.45 .45 0 0 1-.7-.1 .45 .45 0 0 1 .1-.6zM575.6 154.6l.9-.1-.7 1.5a1.5 1.5 0 0 0-.5 1.5h-.2l-.3 .5-.1-.9zM575.6 150.2l.2 .1M575.6 154.6l-.9 2.5 .2 .9-.1 .9 .3-1 .4 .9-.2-1.4-.4 .6"/>
<path d="M575.7 150.7h.1M575.7 153.6l-.3 .4 .1 .6 1.1-.3 .4-.5M575.7 147.1l-.1 .7M575.7 150.3h.1M575.8 150.6h.1M576 147.2l-.1 .6M576.1 155.6l-.2 2h.6l-.1-.8 .3-.7a.38 .38 0 0 0 .1-.5 .38 .38 0 0 0-.5-.1l-.2 .1M576.1 150.4l.2 .1M576.1 155.5h.3a.37 .37 0 0 1 .5 .1 .37 .37 0 0 1-.2 .5l-.3 .7 .1 .8h-.6zM576.1 150.5h.1M576.3 151.2l.4 .7M576.4 147.3l-.2 .6"/>
<path d="M576.4 153.7v.1M576.4 152.1l1.1-.5h.8l-.7 .9zM576.5 154.5l-.7 1.5a1.5 1.5 0 0 0-.5 1.5M576.5 150.2l.6 .4 .7 1-.6 .1a.57 .57 0 0 1-.7-.1 .57 .57 0 0 1-.1-.7zM576.5 153.7h-.3M576.6 150.2l.7 .5 .2 .6M576.6 154h-.1M576.7 147.4l-.2 .6M576.8 158.6v.3l-2 .6-1.1-.4v-.3l1.1 .4 2-.6a5.7 5.7 0 0 0-3.1 .2M577 153.6l.4-.1-.1 .8a.72 .72 0 0 1 0 .9 .72 .72 0 0 1-.8 .3h-.4l.3-1.1zM577 147.4l-.2 .7M577.1 153.3l-.1 .4"/>
<path d="M577.1 152.4h.4l.1 .3M577.2 151.1l.5 .5M577.3 155.4h-.4M577.3 156.8l-.1 .2 .3 .2M577.4 147.6l-.3 .6M577.4 153.6l-.1 1.9a2.2 2.2 0 0 0-.3 2.4l.2 .1M577.6 156.5l1.1-1-.5 1.6a1.24 1.24 0 0 0-.2 1.4l-.2 .2a.38 .38 0 0 1-.5 0 .38 .38 0 0 1 0-.5zM577.6 152.5a1.06 1.06 0 0 1 1.7-.7 .57 .57 0 0 1 .8 .1 .57 .57 0 0 1-.2 .8l-.4 .3a1.08 1.08 0 0 1-1 .5 1.08 1.08 0 0 1-.9-.8M577.6 152.7l-.4 .6a.75 .75 0 0 1-.6 .7 .75 .75 0 0 1-.8-.3l-.1-.1a.78 .78 0 0 1 .1-1 .78 .78 0 0 1 1-.1l-.1 .5a.25 .25 0 0 0 .1 .4 .25 .25 0 0 0 .3-.2l.2-.5a.93 .93 0 0 0-1.3-.4l-.5 .4 .1 .4M577.7 154.3v.6M577.7 147.7l-.3 .6M578.1 147.9l-.4 .6"/>
<path d="M578.1 153.5l-.9 .1M578.2 157.7l.5 .4M578.4 151.6h-.9l-1.1 .5M578.4 148.1l-.4 .6M578.5 156.5l.9 .9M578.6 153.5a7.5 7.5 0 0 0-1.4 3.4l1.5-1.4 .5-.1M578.6 151.6l.6 .1a.59 .59 0 0 1 .8 .1 .59 .59 0 0 1 0 .8l.2 .6a9.5 9.5 0 0 1-.1 4.4l.2 .5h-1.7a.49 .49 0 0 1-.8-.1 .49 .49 0 0 1 .3-.7l.5-1.1 .1-.7-1.5 1.4a6.5 6.5 0 0 1 1.5-3.4l.3-.1a.91 .91 0 0 1-.9-.7 .91 .91 0 0 1 .5-1.1zM578.6 151.6a.91 .91 0 0 0-.5 1.1 .91 .91 0 0 0 .9 .7M578.7 148.3l-.4 .5M578.7 155.5l-.5 1.6a1.24 1.24 0 0 0-.2 1.4 .48 .48 0 0 1-.8-.1l.4-1.9M578.8 153.5l-.3 1.1M578.9 157l.2 .7 .5 .4"/>
<path d="M579 148.5l-.4 .5M579 160l.5 .5M579.2 152.1l-.3 .2M579.2 148.7l-.4 .5M579.3 159.8l.5 .4M579.5 148.9l-.4 .5M579.5 159.5l.5 .5M579.7 159.3l.5 .4M579.8 149.1l-.5 .5M579.9 159l.6 .5M580 153.7l.1 3.3M580.1 152.6a10.2 10.2 0 0 1 0 4.9l.2 .6h-2.4"/>
<path d="M580.1 149.4l-.6 .5M580.1 158.8l.6 .4M580.3 149.6l-.5 .5M580.3 158.5l.6 .4M580.5 158.2l.6 .4M580.5 149.9l-.5 .5M580.6 157.9l.6 .4M580.7 150.2l-.5 .4M580.8 157.6l.6 .3M580.9 150.5l-.6 .4M580.9 157.4l.7 .2M581.1 157.1l.6 .2"/>
<path d="M581.1 150.8l-.6 .4M581.2 156.8l.6 .2M581.2 156.4l.7 .2M581.3 151.1l-.6 .3M581.3 156.1l.7 .2M581.4 155.8l.6 .1M581.4 155.5l.7 .1M581.4 154.9h.7M581.4 154.6h.7M581.4 151.5l-.6 .2M581.4 155.2h.7M581.6 151.8l-.7 .2"/>
<path d="M581.7 152.1l-.6 .3M581.8 152.4l-.6 .3M581.9 152.8l-.7 .2M582 153.2l-.7 .1M582 153.5l-.6 .1M582.1 153.8l-.7 .1M582.1 154.2l-.7 .1M570.1 160.1l-.5 .5M570.3 160.3l-.4 .5M570.6 160.4l-.4 .6M570.9 160.7l-.4 .5M571.1 160.8l-.3 .6"/>
<path d="M571.4 161l-.3 .5M571.7 161.1l-.2 .6M572 161.2l-.2 .6M572.3 161.3l-.2 .7M572.6 161.4l-.2 .7M572.9 161.5l-.1 .6M573.3 161.5l-.1 .7M573.6 161.6l-.1 .7M573.9 161.6v.7M574.3 161.7l-.1 .6M574.5 161.7v.6M574.9 161.6v.7"/>
<path d="M575.2 161.6l.1 .7M575.5 161.6l.1 .7M575.9 161.5l.1 .7M576.2 161.5l.1 .6M576.5 161.4l.2 .6M576.8 161.2l.2 .7M577.1 161.2l.2 .6M577.4 161l.3 .6M577.7 160.9l.3 .6M578 160.7l.3 .6M578.2 160.6l.4 .5M578.5 160.4l.4 .5"/>
<path d="M578.8 160.2l.4 .5"/>
</g>
<!-- layer: G-ANNO-TTLB -->
<g fill="#fff" stroke="#fff" stroke-width=".27">
<path d="M556 160l30.8 4.3-5.7-4.3zM556 160l30.8 4.3h-30.8z"/>
<path d="M581.1 145.5h5.7l-5.7 14.5zM586.8 145.5l-5.7 14.5 5.7 4.3z"/>
</g>
<path d="M556 160h25.1v-14.5h5.7v18.8h-30.8z" fill="none" stroke="#fff" stroke-width=".27"/>
<g fill="#000" stroke="#000" stroke-width=".27">
<path d="M22.4 10.1h2.5v-.2zM22.4 9.9h2.5l-2.5 .2z"/>
<path d="M24.8 9.8l.5 400v-399.5zM24.8 9.8l.5 400-.5 .5zM25.3 409.8l-.5 .5 556-.5zM24.8 410.3l556-.5 .5 .5zM580.8 10.3v399.5l.5 .5zM581.3 9.8v400.5l-.5-400zM25.3 10.3h555.5l.5-.5zM24.8 9.8h556.5l-556 .5z"/>
<path d="M24.9 9.7l.5 400v-399.5zM24.9 9.7l.5 400-.5 .6zM25.4 409.7l-.5 .6 556-.6zM24.9 410.3l556-.6 .5 .6zM580.9 10.2v399.5l.5 .6zM580.9 10.2l.5-.5v400.6zM25.4 10.2h555.5l.5-.5zM24.9 9.7h556.5l-556 .5z"/>
<path d="M81.1 7.5l.1 2.5v-2.5zM81.1 7.5l.1 2.5h-.1z"/>
<path d="M131.1 7.5l.1 2.5v-2.5zM131.1 7.5l.1 2.5h-.1z"/>
<path d="M181.1 7.5l.1 2.5v-2.5zM181.1 7.5l.1 2.5h-.1z"/>
<path d="M231.1 7.5l.1 2.5v-2.5zM231.1 7.5l.1 2.5h-.1z"/>
<path d="M281.1 7.5l.1 2.5v-2.5zM281.1 7.5l.1 2.5h-.1z"/>
<path d="M331 7.5l.2 2.5v-2.5zM331 7.5l.2 2.5h-.2z"/>
<path d="M381 7.5l.2 2.5v-2.5zM381 7.5l.2 2.5h-.2z"/>
<path d="M431 7.5l.2 2.5v-2.5zM431 7.5l.2 2.5h-.2z"/>
<path d="M481 7.5l.2 2.5v-2.5zM481 7.5l.2 2.5h-.2z"/>
<path d="M481 7.5l.2 2.5v-2.5zM481 7.5l.2 2.5h-.2z"/>
<path d="M531 7.5l.2 2.5v-2.5zM531 7.5l.2 2.5h-.2z"/>
<path d="M531.2 7.5l.1 2.5v-2.5zM531.2 7.5l.1 2.5h-.1z"/>
<path d="M531.2 7.5l.1 2.5v-2.5zM531.2 7.5l.1 2.5h-.1z"/>
<path d="M581.2 7.5l.1 2.5v-2.5zM581.2 7.5l.1 2.5h-.1z"/>
<path d="M581.2 10.1h2.4v-.2zM581.2 9.9h2.4l-2.4 .2z"/>
<path d="M22.6 60.1h2.5v-.2zM22.6 59.9h2.5l-2.5 .2z"/>
<path d="M581.2 60.1h2.4v-.2zM581.2 59.9h2.4l-2.4 .2z"/>
<path d="M22.6 110.1h2.5v-.2zM22.6 109.9h2.5l-2.5 .2z"/>
<path d="M581.2 110.1h2.4v-.2zM581.2 109.9h2.4l-2.4 .2z"/>
<path d="M22.6 160.1h2.5v-.2zM22.6 159.9h2.5l-2.5 .2z"/>
<path d="M531.1 160.1h50v-.2zM531.1 159.9h50l-50 .2z"/>
<path d="M581.2 160.1h2.4v-.2zM581.2 159.9h2.4l-2.4 .2z"/>
<path d="M22.6 210.1h2.5v-.2zM22.6 209.9h2.5l-2.5 .2z"/>
<path d="M531.1 210.1h50v-.2zM531.1 209.9h50l-50 .2z"/>
<path d="M581.2 210.1h2.4v-.2zM581.2 209.9h2.4l-2.4 .2z"/>
<path d="M531.1 226.7h50v-.1zM531.1 226.6h50l-50 .1z"/>
<path d="M531.1 243.2v.2l50-.2zM531.1 243.4l50-.2v.2z"/>
<path d="M531.1 259.9v.2l50-.2zM531.1 260.1l50-.2v.2z"/>
<path d="M531.1 259.9v.2l50-.2zM531.1 260.1l50-.2v.2z"/>
<path d="M531.1 259.9v.2l50-.2zM531.1 260.1l50-.2v.2z"/>
<path d="M531.1 259.9v.2l50-.2zM531.1 260.1l50-.2v.2z"/>
<path d="M531.1 243.4h50v-.2zM531.1 243.2h50l-50 .2z"/>
<path d="M22.6 260.1h2.5v-.2zM22.6 259.9h2.5l-2.5 .2z"/>
<path d="M531.1 276.6v.1l50-.1zM531.1 276.7l50-.1v.1z"/>
<path d="M581.2 260.1h2.4v-.2zM581.2 259.9h2.4l-2.4 .2z"/>
<path d="M531.1 293.2v.2l50-.2zM531.1 293.4l50-.2v.2z"/>
<path d="M531.1 293.2v.2l50-.2zM531.1 293.4l50-.2v.2z"/>
<path d="M22.6 310.1h2.5v-.2zM22.6 309.9h2.5l-2.5 .2z"/>
<path d="M531.1 319.9h50zM531.1 320l50-.1z"/>
<path d="M531.1 314.9h50zM531.1 315l50-.1z"/>
<path d="M531.1 309.9v.1l50-.1zM531.1 310l50-.1v.1z"/>
<path d="M581 310.2h2.6v-.2zM581 310h2.6l-2.6 .2z"/>
<path d="M581.2 310.1h2.4v-.2zM581.2 309.9h2.4l-2.4 .2z"/>
<path d="M531.1 339.9h50zM531.1 340l50-.1z"/>
<path d="M531.1 334.9h50zM531.1 335l50-.1z"/>
<path d="M531.1 329.9h50zM531.1 330l50-.1z"/>
<path d="M531.1 324.9h50zM531.1 325l50-.1z"/>
<path d="M531.1 359.9v.1l50-.1zM531.1 360l50-.1v.1z"/>
<path d="M531.1 359.9v.1l50-.1zM531.1 360l50-.1v.1z"/>
<path d="M531.1 354.9h50zM531.1 355l50-.1z"/>
<path d="M531.1 349.9h50zM531.1 350l50-.1z"/>
<path d="M531.1 344.9h50zM531.1 345l50-.1z"/>
<path d="M22.6 360.2h2.5v-.2zM22.6 360h2.5l-2.5 .2z"/>
<path d="M22.6 360.1h2.5v-.2zM22.6 359.9h2.5l-2.5 .2z"/>
<path d="M581.1 360h2.5v-.1zM581.1 359.9h2.5l-2.5 .1z"/>
<path d="M581.1 360h2.5v-.1zM581.1 359.9h2.5l-2.5 .1z"/>
<path d="M581 360.2h2.6v-.2zM581 360h2.6l-2.6 .2z"/>
<path d="M581.2 360.1h2.4v-.2zM581.2 359.9h2.4l-2.4 .2z"/>
<path d="M266.5 395.6v2.5h.2zM266.5 395.6h.2v2.5z"/>
<path d="M276.5 395.6l.2 2.5v-2.5zM276.5 395.6l.2 2.5h-.2z"/>
<path d="M291.5 395.6l.2 2.5v-2.5zM291.5 395.6l.2 2.5h-.2z"/>
<path d="M316.4 395.6l.4 2.5v-2.5zM316.4 395.6l.4 2.5h-.4z"/>
<path d="M22.6 410.2h2.5v-.2zM22.6 410h2.5l-2.5 .2z"/>
<path d="M22.6 410.1h2.5v-.2zM22.6 409.9h2.5l-2.5 .2z"/>
<path d="M81.1 410l.1 2.5v-2.5zM81.1 410l.1 2.5h-.1z"/>
<path d="M131.1 410l.1 2.5v-2.5zM131.1 410l.1 2.5h-.1z"/>
<path d="M181.1 410l.1 2.5v-2.5zM181.1 410l.1 2.5h-.1z"/>
<path d="M231.1 410l.1 2.5v-2.5zM231.1 410l.1 2.5h-.1z"/>
<path d="M281.1 410l.1 2.5v-2.5zM281.1 410l.1 2.5h-.1z"/>
<path d="M331 410l.2 2.5v-2.5zM331 410l.2 2.5h-.2z"/>
<path d="M381 410l.2 2.5v-2.5zM381 410l.2 2.5h-.2z"/>
<path d="M431 410l.2 2.5v-2.5zM431 410l.2 2.5h-.2z"/>
<path d="M481 410l.2 2.5v-2.5zM481 410l.2 2.5h-.2z"/>
<path d="M530.9 410.3l.2 2.5v-2.5zM530.9 410.3l.2 2.5h-.2z"/>
<path d="M541 410.1l.1 2.5v-2.5zM541 410.1l.1 2.5h-.1z"/>
<path d="M541 410.3l.1 2.5v-2.5zM541 410.3l.1 2.5h-.1z"/>
<path d="M556 410.1l.1 2.5v-2.5zM556 410.1l.1 2.5h-.1z"/>
<path d="M556 410.3l.1 2.5v-2.5zM556 410.3l.1 2.5h-.1z"/>
<path d="M580.9 410.1l.3 2.5v-2.5zM580.9 410.1l.3 2.5h-.3z"/>
<path d="M580.8 410.1l.5 2.5v-2.5zM580.8 410.1l.5 2.5h-.5z"/>
<path d="M580.8 410.1l.5 2.5v-2.5zM580.8 410.1l.5 2.5h-.5z"/>
<path d="M581 410.2h2.6v-.2zM581 410h2.6l-2.6 .2z"/>
<path d="M581.2 410.1h2.4v-.2zM581.2 409.9h2.4l-2.4 .2z"/>
</g>
<!-- layer: IF-ANNO SYMB -->
<g fill="none" stroke="#000" stroke-width=".27">
<path d="M376 79.5h13.3M376 77.7l3.6 3.6M377.8 77.7v22.6M96.4 85.8h35.7M98.3 84v16.8M100 84l-3.6 3.6M140.8 85.8h35.6M174.6 84v16.9M176.4 84l-3.6 3.6M69.3 102h27.7M69.3 100.2l3.6 3.6M71.1 100.2v12.4"/>
<path d="M377.8 109.1v24.4M69.3 132h27.7M69.3 130.2l3.6 3.6M71.1 121.4v12.4M174.6 135.7v35.8M376 129.8h13.3M376 128.1l3.6 3.6M376 145.6h13.3M376 143.8l3.6 3.6M377.8 141.9v5.5M136.4 169.7h15.7M138.3 167.9v.6"/>
<path d="M140 167.9l-3.6 3.6M160.8 169.7h15.6M176.4 167.9l-3.6 3.6M390.5 171.1v16.6M410.5 171.1v16.6M388.7 185.8h7.4M392.3 184.1l-3.6 3.6M404.9 185.8h7.4M412.3 184.1l-3.6 3.6M379.4 243h10.3M379.4 241.1l3.6 3.6M381.3 241.1v17.4"/>
<path d="M86.1 279.4h35.4M87.9 277.6v24M89.7 277.6l-3.6 3.6M130.2 279.4h35.5M163.9 277.6v12.6M165.7 277.6l-3.6 3.6M381.3 267.4v17.3M379.4 283h9.2M379.4 281.1l3.6 3.6M163.9 325.1v28.1M141.4 351.4h8M143.2 352.6v.6"/>
<path d="M144.9 349.6l-3.5 3.6M157.5 351.4h8.2M165.7 349.6l-3.6 3.6"/>
</g>
<g fill="#fff" stroke="#fff" stroke-width=".27">
<path d="M68.9 114.1v5.8h4.4zM68.9 114.1h4.4v5.8z"/>
<path d="M133.5 83.6v4.4l5.9-4.4zM133.5 88l5.9-4.4v4.4z"/>
<path d="M153.5 167.5v4.4l5.9-4.4zM153.5 171.9l5.9-4.4v4.4z"/>
<path d="M150.8 350.7v4.3l5.3-4.3zM150.8 355l5.3-4.3v4.3z"/>
<path d="M122.9 277.2v4.4l5.9-4.4zM122.9 281.6l5.9-4.4v4.4z"/>
<path d="M379.1 259.9v6h4.4zM379.1 259.9h4.4v6z"/>
<path d="M397.6 183.7v4.3l5.9-4.3zM397.6 188l5.9-4.3v4.3z"/>
<path d="M375.6 135v5.5h4.4zM375.6 135h4.4v5.5z"/>
<path d="M375.6 101.8v5.8h4.4zM375.6 101.8h4.4v5.8z"/>
</g>
<!-- layer: A-ANNO-SYMB -->
<path d="M266.6 395.6h50v2.5h-50zM266.6 396.8h10M291.6 396.8h25" fill="none" stroke="#000" stroke-width=".27"/>
<text font-size="13.4" x="540" y="389.8">A709</text>
<g font-size="5">
<text x="407.6" y="30.9">PARTICOLARE 2</text>
<text x="407.6" y="37">DUE VISTE</text>
<text x="407.8" y="43">SCALA 1:1</text>
<text x="125" y="51.4">PARTICOLARE 1</text>
<text x="125" y="57.4">DUE VISTE</text>
<text x="125.1" y="63.5">SCALA 1:1</text>
<text x="133.6" y="87.6">76</text>
<text x="379.6" y="107.5" transform="rotate(-90 379.6 107.5)">50</text>
<text x="72.9" y="119.8" transform="rotate(-90 72.9 119.8)">30</text>
<text x="379.6" y="140.7" transform="rotate(-90 379.6 140.7)">16</text>
<text x="153.7" y="171.5">36</text>
<text x="548.5" y="184.7">SEDIA</text>
<text x="397.8" y="187.6">20</text>
<text x="546.7" y="190.7">INGOLF</text>
<text x="383" y="265.6" transform="rotate(-90 383 265.6)">40</text>
<text x="123.1" y="281.2">76</text>
<text x="151" y="354.7">21</text>
</g>
<g font-size="2.5">
<text x="50.8" y="8.8">1</text>
<text x="105.5" y="8.8">2</text>
<text x="155.4" y="8.8">3</text>
<text x="205.4" y="8.8">4</text>
<text x="255.4" y="8.8">5</text>
<text x="305.4" y="8.8">6</text>
<text x="355.4" y="8.8">7</text>
<text x="405.4" y="8.8">8</text>
<text x="455.4" y="8.8">9</text>
<text x="504.8" y="9.4">10</text>
<text x="554.9" y="9.4">11</text>
<text x="22.4" y="33.8">A</text>
<text x="582.3" y="36.9">A</text>
<text x="22.4" y="85.9">B</text>
<text x="582.3" y="85.9">B</text>
<text x="22.4" y="135.9">C</text>
<text x="582.2" y="135.9">C</text>
<text x="531.9" y="152.9">POLITECNICO DI MILANO</text>
<text x="532" y="155.9">SCUOLA DEL DESIGN</text>
<text x="532" y="159">C.L. DESIGN DEGLI INTERNI</text>
<text x="532" y="162.8">PROGETTO:</text>
<text x="22.4" y="185.9">D</text>
<text x="582.2" y="185.9">D</text>
<text x="532" y="212.8">CORSO:</text>
<text x="542.3" y="217.7">STRUMENTI E METODI</text>
<text x="546.1" y="220.7">DEL PROGETTO</text>
<text x="532" y="229.4">DOCENTE:</text>
<text x="22.4" y="235.9">E</text>
<text x="544.7" y="235.9">MARCO FERRARA</text>
<text x="582.3" y="235.9">E</text>
<text x="532" y="246.1">STUDENTI:</text>
<text x="545.1" y="255.5">ANDREA MONDINI</text>
<text x="532" y="262.8">OGGETTO:</text>
<text x="549.6" y="268.9">701.032.50</text>
<text x="532" y="279.4">NOTE:</text>
<text x="22.5" y="285.9">F</text>
<text x="555.5" y="285.9">-</text>
<text x="582.3" y="285.9">F</text>
<text x="532" y="296.1">NOME FILE:</text>
<text x="541.1" y="302">INGOLF_701-032-50.dwg</text>
<text x="531.9" y="313.4">VERS</text>
<text x="571.5" y="313.4">DATA</text>
<text x="22.3" y="335.9">G</text>
<text x="582" y="336">G</text>
<text x="532" y="358.4">A</text>
<text x="565.7" y="358.4">2017.05.22</text>
<text x="532" y="362.9">TAVOLA NO.:</text>
<text x="568.2" y="362.9">4 DI</text>
<text x="575.4" y="362.9">4</text>
<text x="22.2" y="386">H</text>
<text x="582.1" y="386">H</text>
<text x="265.9" y="394.8">0</text>
<text x="275.9" y="394.8">1</text>
<text x="289.1" y="394.8">2.5</text>
<text x="316.8" y="394.8">5</text>
<text x="318.3" y="397.7">cm</text>
<text x="532" y="405.4">DATA:</text>
<text x="542" y="405.3">2017/05/22</text>
<text x="557" y="405.4">SCALA:</text>
<text x="573" y="405.3">1:1</text>
<text x="19.6" y="410.3" transform="rotate(-90 19.6 410.3)">DIRECTORY: D:\USERS\ANDRE HARDDISK\DOCUMENTS\GITHUB\VV-D_2_CUCINA\INGOLF_701-032-50.DWG | PLOTTED ON: 14/07/2017 00:06:03 | BY USER: ANDRE</text>
<text x="48.9" y="413.4">1</text>
<text x="105.5" y="413.4">2</text>
<text x="155.4" y="413.4">3</text>
<text x="205.4" y="413.4">4</text>
<text x="255.4" y="413.4">5</text>
<text x="305.4" y="413.4">6</text>
<text x="355.4" y="413.4">7</text>
<text x="405.4" y="413.4">8</text>
<text x="455.4" y="413.4">9</text>
<text x="504.7" y="413.4">10</text>
<text x="531.5" y="412.7">0</text>
<text x="532" y="408.3">REV:</text>
<text x="541.5" y="412.7">1cm</text>
<text x="542" y="408.3">A</text>
<text x="556.6" y="412.7">2.5cm</text>
<text x="557" y="408.4">FORMATO:</text>
<text x="573.4" y="408.4">A2</text>
<text x="575.8" y="412.7">5cm</text>
</g>
</svg>
